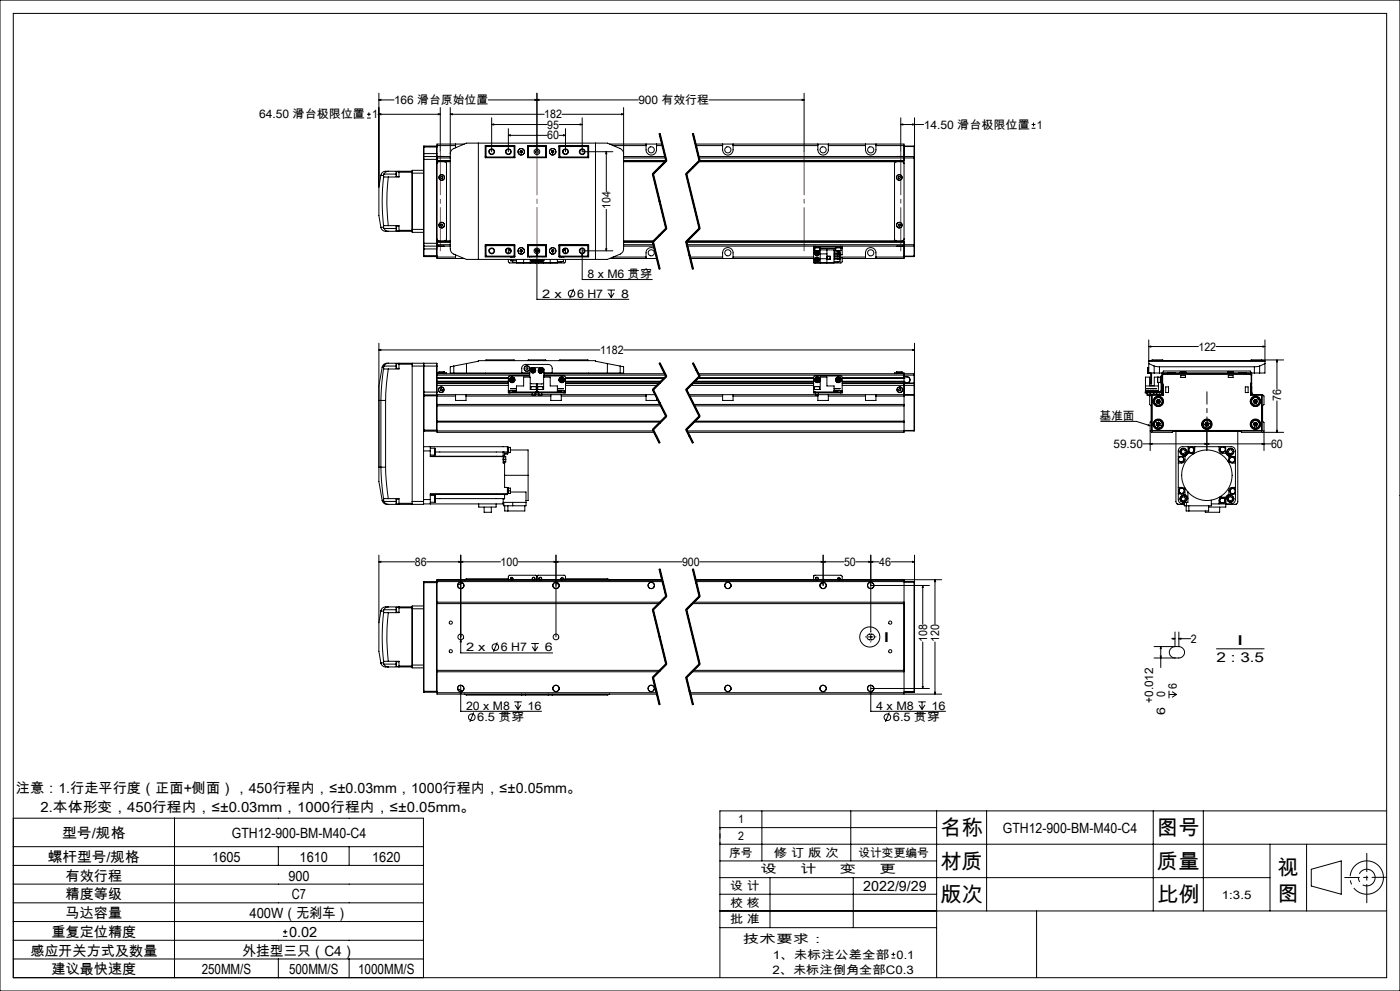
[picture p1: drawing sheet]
<svg xmlns="http://www.w3.org/2000/svg" width="420mm" height="297mm" viewBox="0 0 420 297" stroke-linecap="round" stroke-linejoin="round" font-family="sans-serif">
<g fill="none" stroke="#000" stroke-width=".3">
<path d="M0 0h420v297h-420zM4 4h412v289h-412zM110.1 35.4h1.1M110.1 34.3h1.1M110.7 33.7v1.1M113.4 34.3h18.7M113.7 29.9l.6-.1v.3zM113.7 34.3l.6-.2v.3zM113.7 29.9h4.5M113.7 27.9v28.2M131.5 34.1l.6 .2-.6 .1zM132.1 32.2v13.3"/>
<path d="M135.1 34.3l.6-.2v.3zM135.1 32.2v42.4l.3 .9 .4 .5 4.1 1.7h42.3l4.4-1.9 .5-1.2v-42.4M135.1 34.3h28.2M147.5 37.3l.6-.2v.4zM147.5 37.3h16.6M147.5 35.3v10.2M152.5 38.6v6.9M160.5 29.8l.6 .1-.6 .2zM161.1 29.9l.6-.1v.3zM161.1 27.9v17.6M167.7 37.3h7M168.6 34.3h18.5"/>
<path d="M169.7 38.6v6.9M174.1 37.1l.6 .2-.6 .2zM174.7 35.3v10.2h9.2M186.5 34.1l.6 .2-.6 .1zM191.5 29.9h-45M197.9 40l2 8.2M198 40l2 8.1M207.9 40l2 8.2M208 40l2 8.1M212.7 29.9h28.5M240.6 29.8l.6 .1-.6 .2zM241.2 27.9v17.6"/>
<path d="M270.2 37.3l.6-.2v.4zM270.2 37.3h6.9M270.2 35.3v10.2M273.8 37.1l.6 .2-.6 .2zM274.4 35.3v11.8M309.5 38.4h1.1M309.5 37.3h1.1M310.1 36.8v1.1M113.7 56.1v8.5l.6 3.6M114.3 52.5l-.6 3.6M114.3 52.5h.1M114.3 52.5l.8 .1"/>
<path d="M115.1 52.9a64.4 64.4 0 0 0 0 14.8M115.1 52.9l1.4 .2M115.1 52.6v.3M115.1 52.2v.4M115.1 52.2h3.8M116.5 51.3h-.6a1.43 1.43 0 0 0-1.6 1.2M116.5 53.1a62.9 62.9 0 0 0 0 14.5M116.5 51.3a1.49 1.49 0 0 0-1.4 .9M116.5 51.3h7.1M118.9 52.2v.7M118.9 51.5v.7M118.9 51.5v1.4"/>
<path d="M118.9 51.5h.8M118.9 52.9h.8M119.7 51.3v.3M119.7 51.6v1.5h-3.2M119.7 51.6h3.9M123.6 51.3v.3M123.6 51.6v17.4M123.6 51.9h3.5M127.1 47.8v4.1M127.1 51h-3.5v.3M127.1 47v.8M127.1 46v1"/>
<path d="M127.1 51.9v16.9M127.1 47.8h4M127.1 46h4M127.1 44.1h4M127.2 46.9v26.9M127.2 43.8v3.1M127.2 43.8l-.1 2.2M127.2 46.9h3.8M127.2 43.8h3.8M127.2 46.9l-.1 .1M131 46.9v26.9M131 43.8v3.1"/>
<path d="M131 46.9l.1 .1M131 43.8h.1M131.1 46.9h.1M131.1 47v.8M131.1 47.8v25.1M131.1 46.9h4M131.1 48.1h4M131.1 43.6h5.6M131.1 47.3h4M131.5 46.9h1.7M132.4 52.9l.5 .3-.3 .3h-.3l-.1-.3zM133.4 48.5l.5 .5v22.6l-.2 .5-.3 .1"/>
<path d="M135.1 48.5h-3.4l-.6 .5M135.1 46.1l.3-.9 .4-.5 4.1-1.8h42.3l4.1 1.8 .7 .7 .1 .7M136.7 43.2v1.1M139.3 43.2h-8.2v3.7M143.5 42.9v34.8M145.6 46.9h.1M145.6 43.7h8.8v3.6h-8.8zM145.7 43.8v3.5M145.7 43.8h8.7M145.7 43.8l.1 .1M145.8 43.9h8.4M145.8 47.1h8.4"/>
<path d="M145.8 43.9v3.2M145.8 47.1l-.1 .1h8.7M152.5 40.6l.6-.2v.3zM152.5 40.6h11.6M154.2 43.9l.2-.1v3.4l-.2-.1M154.2 43.9v3.2M156.1 45.6l.3 .2M156.1 45.3v.3M156.4 45.2l.3 .1M156.4 45.2l-.3 .1M156.7 45.3v.3M156.7 45.6l-.3 .2"/>
<path d="M158.3 43.7l.1 .1M158.3 43.7h5.6v3.6h-5.6zM158.3 43.8h5.6M158.4 43.8l.1 .1M158.5 43.9h5.2M158.5 43.9v3.2M158.5 47.1l-.1 .1h5.5M158.5 47.1h5.2M163.7 43.9l.1-.1v3.4l-.1-.1M163.7 43.9v3.2M165.5 45.3v.3M165.5 45.6l.3 .2"/>
<path d="M165.8 45.2l.3 .1M165.8 45.2l-.3 .1M166.1 45.3v.3M166.1 45.6l-.3 .2M167.7 40.6h2M167.7 43.7h8.9v3.6h-8.9zM167.7 43.8h8.8M168 43.9l-.2-.1v3.4l.2-.1M168 43.9h8.4M168 43.9v3.2M168 47.1h8.4M168.4 43.7v.1"/>
<path d="M169.1 40.4l.6 .2-.6 .1zM176.4 43.9v3.2M176.4 47.1l.1 .1h-8.8M176.5 43.8v3.5M176.5 46.9h.1M176.5 43.8l-.1 .1M178.6 42.9v34.8M181.9 45.5l.1 .6h-.3zM181.9 45.5v11.9M182.9 43.2h15.7M183.9 43.6h9.9M187.1 48.5h12.5"/>
<path d="M187.1 46.9h12.4M187.1 48.1h12.7M187.1 47.3h12.5M193.8 43.2v1.7a1.57 1.57 0 0 0 1.6 1.6 1.57 1.57 0 0 0 1.6-1.6v-1.7M195.7 52.2l4 16.3M196 52.1l4 16.3M197 43.6h1.8M197.7 40l2 8.2M199.7 48l-4 4M199.9 48.2l-4 4 4 16.3-4 4 2 8.1M200 48.3l-4 4M205.7 52.2l4 16.3"/>
<path d="M206 52.1l4 16.3M207.7 40l2 8.2M208.6 43.2h62.6v34.3h-18.5M208.7 43.6h8.1M209.6 48.5h61.1l.5 .5M209.6 46.9h64.6M209.7 47.3h64.5M209.7 48l-4 4M209.8 48.1h61.4M209.9 48.2l-4 4 4 16.3-4 4 2 8.1M210 48.3l-4 4M216.8 43.2a3.2 3.2 0 0 0 .4 2.8 1.56 1.56 0 0 0 1.8 .4 1.56 1.56 0 0 0 .9-1.5v-1.7"/>
<path d="M219.9 43.6h25.5M245.4 43.2a3.2 3.2 0 0 0 .4 2.8 1.56 1.56 0 0 0 1.7 .4 1.56 1.56 0 0 0 1-1.5v-1.7M248.5 43.6h11.1M259.6 43.2a3.2 3.2 0 0 0 .5 2.8 1.56 1.56 0 0 0 1.7 .4 1.56 1.56 0 0 0 1-1.5v-1.7M262.8 43.6h8.4M268.9 48.5l-.5 .4v22.8l.5 .5M269.1 46.9h1.7M269.7 52.9h.3l.1 .4-.2 .2-.3-.1-.1-.3zM271.2 43.8h3M271.2 43.9h3M274.2 47.3h.2M274.2 46.9v.4"/>
<path d="M274.2 46.9l.2 .2M274.2 43.8v.1M274.2 43.9v3M274.2 47.3v26M274.4 47.1v.2M274.4 47.3v26M114.3 68.2a1.8 1.8 0 0 0 2.2 1.1M114.3 68.2h.1M115.1 67.7v.3M115.1 68v.5M115.1 68l-.8 .2M115.1 68.5l.8 .7 .6 .1"/>
<path d="M115.1 68.5h3.8M116.5 67.6l-1.4 .1M116.5 67.6h3.2v1.4M116.5 69.3h7.1M118.9 68.5v.7M118.9 67.8v.7M118.9 67.8v1.4M118.9 67.8h.8M118.9 69.2h.8M119.7 69v.3M119.7 69h3.9M123.6 69.3v.3h3.5"/>
<path d="M123.6 69v.3M123.6 68.8h3.5M127.1 68.8v4.1M127.1 72.9v.8M127.1 73.7v.9M127.1 74.6l.1 2.3M127.1 76.6h4M127.1 72.9h4M127.1 73.7l.1 .1M127.1 74.6h4M127.2 73.8v3.1M127.2 73.8h3.8"/>
<path d="M127.2 76.9h3.8M131 73.8v3.1M131.1 71.6l.5 .6h3.5M131.1 73.7h.1M131.1 72.9v.8M131.1 73.8v3.7h8.2M131.1 72.5h4M131.1 73.8h4M131.1 77h5.6M131.1 73.3h4M131.1 73.7l-.1 .1M131.1 76.8l-.1 .1"/>
<path d="M131.5 73.8h1.7M132.2 67.4l.3-.2 .3 .4-.2 .2-.3-.1zM136.7 76.4v1.1M145.6 73.8h.1M145.6 73.4h8.8v3.6h-8.8zM145.7 73.4v3.5M145.7 76.9h8.7M145.8 76.8h8.4M145.8 73.6v3.2M145.8 73.6h8.4M145.8 76.8l-.1 .1M152.5 77.7v.8l.4 .3h8"/>
<path d="M152.5 74.5v1.4M152.9 75.1h.3M152.9 74.6v.5M153.2 77h.1M153.2 77.9v-.2v.4h1.7M153.2 75.2v.3M153.3 78.1h.4M153.8 76.9v.1M153.8 78.1v.6h1.1M154.2 73.6l.2-.1v3.4l-.2-.1M154.2 73.6v3.2M154.4 73.5h-8.7l.1 .1"/>
<path d="M154.9 77.7v1.1h12.3v-1.1M156.1 75.3l.3 .2M156.1 75v.3M156.4 74.9l.3 .1M156.4 74.9l-.3 .1M156.7 75v.3M156.7 75.3l-.3 .2M157.1 77.7v1.1M158.3 73.4h5.6v3.6h-5.6zM158.3 76.9h5.6M158.4 76.9l-.1 .1M158.5 76.8h5.2"/>
<path d="M158.5 73.6v3.2M158.5 73.6h5.2M158.5 76.8l-.1 .1M158.8 76.9v.1M159 76.9v.1M159.1 77.7v1.1M159.2 78h1.5M159.2 77.7v.3M159.5 76.9v.1M159.8 78l.1 .2M160 78l-.1 .2M160.3 78l.1 .1"/>
<path d="M160.4 78.1l-.5 .1M160.4 78v.1M160.7 75.1h.1M160.7 78h.1M160.7 75.3l.1 .2M160.7 75v.1M160.7 77.7v.3M160.8 74.9h.6M160.8 77.7a.76 .76 0 0 1-.6 .8 .76 .76 0 0 1-.9-.5 .77 .77 0 0 0 .9 .6 .77 .77 0 0 0 .7-.9M161.1 76.1l.1 .6h-.3zM161.1 74.3v15.4h27.6M161.3 77.7a.76 .76 0 0 0 .6 .9 .76 .76 0 0 0 .9-.6"/>
<path d="M161.5 78h.1M161.5 75.1h.1M161.5 78h1.5M161.5 75v.1M161.5 77.7v.3M161.5 75.3l-.1 .2M161.7 78l.4 .2M162.1 78v.2M162.4 78l-.3 .2M162.7 76.9v.1M163 78h.1M163 77.7v.3"/>
<path d="M163.1 77.7v1.1M163.2 76.9v.1M163.7 73.6l.1-.1v3.4l-.1-.1M163.7 73.6v3.2M163.9 73.5h-5.5l.1 .1M165.1 77.7v1.1M165.5 75v.3M165.5 75.3l.3 .2M165.8 74.9l.3 .1M165.8 74.9l-.3 .1M166.1 75v.3M166.1 75.3l-.3 .2"/>
<path d="M167.7 73.4h8.9v3.6h-8.9zM167.7 76.9h8.8M167.7 73.5h8.8l-.1 .1M168 73.6l-.2-.1v3.4l.2-.1M168 76.8h8.4M168 73.6v3.2M168 73.6h8.4M168.3 76.9v.1M168.3 78.4v.3h-1.1M168.4 76.9v.1M168.9 75.1h.4M169 77h.1"/>
<path d="M169 77.9v-.2v.7h-1.8M169.3 75.1h-.4M169.3 74.6v.5M169.7 77.7v.8l-.4 .3h-8M169.7 74.5v1.4M174.7 76.1l.1 .6h-.3zM174.7 74.3v9.5h21M174.7 75.2h9.2M176.4 73.6v3.2M176.4 76.8l.1 .1M176.5 73.4v3.5M176.5 73.8h.1"/>
<path d="M181.7 74.6h.3l-.1 .6zM181.9 62.8v12.4M182.9 77.5h14.2M183.9 77h9.9M187.1 72.2h9M187.1 72.5h8.8M187.1 73.8h9.1M187.1 73.3h9M195.7 72.5l2 8.2M196 72.4l2 8.2M196.4 74.6a1.54 1.54 0 0 0-1.7-.2 1.54 1.54 0 0 0-.9 1.4v1.7M197 76.9v.6"/>
<path d="M197 77h.1M199.7 68.3l-4 4M200 68.6l-4 4M205.7 72.5l2 8.2M205.9 72.5h65.3M206 72.4l2 8.2M206.1 73.3h68.1M206.2 73.8h68M207 77h9.8M207.1 77.5h37M209.7 68.3l-4 4M210 68.6l-4 4"/>
<path d="M216.8 77.5a3.2 3.2 0 0 1 .4-2.9 1.58 1.58 0 0 1 1.8-.3 1.58 1.58 0 0 1 .9 1.5v1.7M219.9 77h24.2M244.1 74h.4M244.1 74v.5M244.1 74.5v4.3h6.1v-3.9M244.1 73.8v.2M244.1 74.9h.3M244.1 74.5h.3M244.4 74v.3h1.7v-.3M244.4 75.1h1M244.4 75.1h1.6M244.4 74.3v.8"/>
<path d="M244.5 73.8v.2M244.5 74h7.7M244.7 76l.3 .2M244.7 77.7l.1 .4M244.7 77.7l.8 .3M244.7 75.1a.77 .77 0 0 0-.3 1.1 .77 .77 0 0 0 1 .3 .77 .77 0 0 0 .4-1M244.7 75.6v.4M244.7 75.6l.7 .5M244.8 78.1l.3 .1M244.8 75.1a.74 .74 0 0 0-.4 1 .74 .74 0 0 0 1 .4 .74 .74 0 0 0 .3-1M245 77.4l.4 .1M245 77.4l-.3 .3"/>
<path d="M245 77.4l.1 .8M245.1 75.4l.4 .2M245.1 75.4l-.4 .2M245.1 75.4l-.1 .8M245.4 75.1l.3 .4M245.4 77.5l.1 .5M245.4 77.5l-.6 .6M245.4 75.1l.4 .4M245.4 76.1l-.4 .1M245.5 75.6l-.1 .5M245.5 75.6l-.8 .4M245.5 78l-.4 .2"/>
<path d="M246 75.1h-.6M246 74.3v.8M246 74.9l4.7 .1M246 74.5h4.7M246.1 74.9v3.9M246.1 76.1h2M246.1 77.5h2M248.1 74.9v3.9M248.1 76.8h1v.9h-1zM249 76.8v.9M250.2 75.5h1.8v.4M250.2 76.2h1.8v.5h-1.8"/>
<path d="M250.2 77h1.8v.4h-1.8M250.2 77.7h1.8M250.2 75.9h1.8M250.6 74v.3h1.7M250.7 75.1h1.6M250.7 74.3v.8M251.3 77.4v.3l.3-.2 .4 .2M251.3 75.1v.4M251.3 76.7v.3M251.3 78.4v.3h-1.1M251.5 75.5h.3M251.5 77.5h.2"/>
<path d="M252 75.9l-.2 .3-.5-.3v.3M252 75.7v.2M252 77.7v.2M252 77.3h.7l-.1 1.3-.3 .2h-8M252 77.7v.7h-1.8M252 77h7.6M252.2 74h.5M252.2 73.8v.2M252.3 74.3v.8M252.3 74.5h.4M252.4 74l-.1 .3M252.7 74v.5"/>
<path d="M252.7 73.8v.2M252.7 74.5v1.9h-.7M259.6 77.5a3.2 3.2 0 0 1 .5-2.9 1.58 1.58 0 0 1 1.7-.3 1.58 1.58 0 0 1 1 1.5v1.7M262.8 77h8.4M269.1 73.8h1.7M269.5 67.4l.2-.2 .4 .1v.3l-.3 .2-.3-.1zM271.2 71.6l-.4 .6h-64.6M271.2 76.8h3M271.2 76.9h3M274.2 73.3h.2M274.2 73.3v.5M274.2 76.8h.2"/>
<path d="M274.2 76.8v.1M274.2 73.8v3M274.4 73.3v.3M274.4 73.6l-.2 .2M274.4 76.8l-.2 .1M274.4 73.6v3.2M172 86.6l-1.1 2.8M182.2 86.9h2.3M182.5 87.8l.9 1.4M183.4 86.9v2.3M184.2 87.8l-.8 1.4M113.7 104.9l.6-.2v.3z"/>
<path d="M113.7 102.9v37.1M113.7 104.9h66.3M114.7 110l-1 5.7v4.3h.6M114.7 110l.4 .1M115.1 110.5l-.7 5.6-.1 3.9M115.1 110.5l1.4 .1M115.1 110.1v.4M115.2 109.7l-.1 .4M115.2 109.7h3.7M116.5 108.9h-.2a1.46 1.46 0 0 0-1.6 1.1M116.5 110.6l-.6 4.6-.2 4.8M116.5 108.9l-.7 .1-.6 .7"/>
<path d="M116.5 108.9h10.6M118.9 109v1.4M118.9 109h.8M118.9 110.4h.8M119.7 108.9v.2M119.7 109.1v1.5h-3.2M119.7 109.1h3.9M123.6 108.9v.8M123.6 109.7h7.5M123.6 109.7v40.6M127.1 108.9h.1M127.1 117.5v.9"/>
<path d="M127.1 108.9v8.6M127.1 118.4v31.9M127.1 118.7h4M127.1 117.5h4M127.2 108.9v9.5M127.2 108.9h3.8M127.2 118.4v10.8M127.2 118.4h3.8M127.2 118.4h-.1M127.2 108.9h-.1M131 108.9v9.5M131 108.9l.1 .8"/>
<path d="M131 118.4v10.8M131 118.4h.1M131.1 114.8v.1M131.1 109.7v2.7M131.1 111.8h.6M131.1 117.5v.8M131.1 118.3v11.3h65.2M131.1 118.3h5.6M131.1 118.7h5.6M131.1 112h27.8M131.1 114.3h21.4M131.1 113.4h21.4"/>
<path d="M131.1 112.4h27.8M131.1 114.9h21.4M131.1 114.8h21.4M131.1 115.5h21.4M131.1 112.4v2.4M131.1 114.9v2.6M131.7 111.7v.1M131.7 111.5h1.4M131.7 111.7h1.7M131.7 111.8h1.7M131.7 111.5v.5M132.1 116.6l.3-.1 .3 .2-.1 .3-.5-.1z"/>
<path d="M133 111.5h-1.3M133 111.5h.3M133.1 111.5h.3M133.3 111.8h.1M133.4 111.5h.1M133.4 111.8h.5v.2M133.4 111.5v.5M136.1 111.8h20.4v-1.4a1.14 1.14 0 0 1 1.2-1.2h6.8a1.21 1.21 0 0 1 1.2 1.2v1.4h20.4M136.1 109.7l-1 .2v1.9h1M136.1 109.7v2.1M136.7 118.3h3.1M136.7 118.3v1.7h3.1v-1.7"/>
<path d="M139.8 118.3h19.9M139.8 118.7h25.4M139.9 109v2.8M145.7 108h8.7M145.7 108v.1M145.7 111.8v.2M152.5 114.3h-21.4l21.4 .1M152.5 113.3h-21.4h21.4M152.5 117.5h.4M152.5 117.5v.3h.4M152.5 117v.5M152.5 117h2.4"/>
<path d="M152.9 117.5h7.8M152.9 117.8h7.8M152.9 117.5v.3M153.3 113.6v.4M153.3 114l.4 .3M153.3 113.6l.4 .2M153.6 113.4l.4 .2M153.6 113.4l-.3 .2M153.6 113.4l.1 .4M153.7 113.8l.3 .2M153.7 113.8l-.4 .2M153.7 113.8v.5"/>
<path d="M153.8 117.1v.2h1.1M154 114l-.3 .3M154 113.6v.4M154 113.6l-.3 .2M154.4 108v.1M154.9 116.4h-1.7l1.7 .1M156.5 111.7h2.4M158.4 108h5.4M158.4 108v.1M158.9 112.7h-6.1l-.3 .3v4M158.9 113l.1-2.4 .4-.5 3.5 .2 .3 .4v2.3M159.3 115.9h1.6"/>
<path d="M159.3 115.9v.8M159.5 110.9l.1 .4M159.5 110.9l.4 .1M159.6 111.3l.5 .1M159.7 118.4h.8M159.7 117.8v.6M159.8 110.6l-.3 .3M159.8 110.6l.4 .1M159.8 110.6l.1 .4M159.9 111l-.3 .3M159.9 111l.2 .4M159.9 111l.4 .1"/>
<path d="M160.2 110.7l.1 .4M160.2 110.7l-.3 .3M160.3 111.1l-.2 .3M160.5 117.8v.6M160.5 118.3h1.1M160.7 117.5h.8M160.7 117.8h.4M160.7 117.5v.3M160.9 115.9v.8M161.1 117.8h.4M161.1 115v2.8M161.3 115.8v.1"/>
<path d="M161.3 115.8h1.5M161.3 115.9h1.5M161.3 115.9v.8M161.5 117.5h7.7M161.5 117.8h7.7M161.5 117.5v.3M161.6 118.4h.1M161.6 117.8v.6M161.7 118.4h.8M161.8 111l.1 .4M161.8 111l.4 .1M161.9 111.4l.4 .1"/>
<path d="M162.1 110.7l-.3 .3M162.1 110.7l.4 .1M162.1 110.7l.1 .4M162.2 111.1l-.3 .3M162.2 111.1l.1 .4M162.2 111.1l.4 .1M162.5 118.4h-.8M162.5 118.3h2.7M162.5 117.8v.6M162.5 110.8l.1 .4M162.5 110.8l-.3 .3M162.6 111.2l-.3 .3"/>
<path d="M162.8 115.8v.1M162.8 115.9v.8M163.1 114.7l-.5 .4-3.5-.2M163.1 113v3.7h-4v-3.7h-2v2.7h-2.2v1.8M163.1 113h2v2.7h2.1v1.8M163.2 112.7h6.2l.3 .3v4M163.2 112h36.3M163.2 111.7h2.5M163.2 112.4h36.5M163.8 108v.1M165.2 118.3h3.2M165.2 118.3v1.7h3.2v-1.7"/>
<path d="M167.2 116.4h1.8l-1.8 .1M167.8 108h8.7M167.8 108v.1M168.1 113.7l.1 .4M168.1 113.7l.8 .3M168.2 114.1l.4 .2M168.3 117.1v.2h-1.1M168.4 118.3h25.4M168.4 118.7h25.4M168.5 113.4l.4 .2M168.5 113.4l-.4 .3M168.5 113.4l.1 .9"/>
<path d="M168.9 113.6v.4M168.9 113.6l-.7 .5M168.9 114l-.3 .3M169.2 117.5h.5M169.2 117.5v.3M169.7 117.5v.3h-.5M169.7 117v.5M169.7 114.3h28.6M169.7 113.3h29.6M169.7 114.3h28.7M169.7 113.4h29.5M169.7 117l-2.5 .1"/>
<path d="M169.7 114.9h28M169.7 114.8h28.2M169.7 115.5h27.5M169.7 114.4h28.6M169.7 113.3h29.7M176.5 108v.1M176.5 111.8v.2M182.2 109l-3.6-.7v-.2h-35.1v.2l-7.4 1.4M182.2 109v2.8M182.2 109l3.9 .7M186.1 109.7l1 .2v1.9h-1M186.1 109.7v2.1"/>
<path d="M187.1 104.9h87.3M193.8 118.3h2.8M193.8 118.3v1.7h3.2v-1M195.7 116.9l4 7.9M196 116.7l4 8M197.7 108.9l2 4M197.9 108.8l2 4-4 4 4 8-4 4 2 3.9M198 108.7l1 2M199 110.7l1 2zM199.7 112.7l-4 4M200 112.9l-4 4M205.7 116.9l4 7.9"/>
<path d="M206 116.7l4 8M206.6 118.3h10.2M206.8 118.7h10M207.2 115.5h36.9M207.7 108.9l2 4M207.8 114.9h36.3M207.9 108.8l2 4-4 4 4 8-4 4 2 3.9M207.9 114.8h36.2M208 108.7l2 4M208.3 114.4h35.8M208.4 114.3h35.7M209.3 113.4h34.8"/>
<path d="M209.3 113.3h34.8M209.4 113.3h34.7M209.4 112h64.8M209.7 112.4h64.5M209.7 112.7l-4 4M210 112.9l-4 4M216.8 118.3h3.1M216.8 118.3v1.7h3.1v-1.7M219.9 118.3h24.8M219.9 118.7h25.5M244.1 117.5h.4M244.1 116.7h2v-3.7h2v2.7h2.1v1.8"/>
<path d="M244.3 115.9h1.6M244.3 115.9v.8M244.5 117.5h7.7M244.5 117.5v.3M244.5 117.8h7.7M244.7 118.4h.1M244.7 117.8v.6M244.8 118.4h.7M244.8 113.9l.3 .4M244.9 113.6l-.1 .3M244.9 113.6l.6 .5M245.3 113.4l.3 .3"/>
<path d="M245.3 113.4l-.4 .2M245.3 113.4l-.2 .9M245.5 118.3h3M245.5 118.4h-.8M245.5 117.8v.6M245.5 114.1l-.4 .2M245.6 113.7l-.1 .4M245.6 113.7l-.8 .2M245.8 115.8l.1 .1M245.8 115.8l-1.5 .1M245.9 115.9v.8M248.5 118.3h11.1"/>
<path d="M248.5 118.7h11.1M248.5 118.3v1.7h-3.1v-1.6M250.2 116.4h1.8l-1.8 .1M251.1 113.7v.4M251.1 113.7l.8 .3M251.1 114.1l.4 .2M251.3 117.1v.2h-1.1M251.5 113.4l.3 .2M251.5 113.4l-.4 .3M251.5 113.4v.9M251.8 113.6l.1 .4M251.8 113.6l-.7 .5"/>
<path d="M251.9 114l-.4 .3M252.2 117.5h.5M252.2 117.5v.3M252.7 113.3h18.5M252.7 117.5v.3h-.5M252.7 117v-3.9l-.3-.4h-7.9l-.4 .3v4.8h.4M252.7 117v.5M252.7 114.3h18.5M252.7 113.4h18.5M252.7 117l-2.5 .1M252.7 114.9h21.5M252.7 115.5h21.5"/>
<path d="M259.6 118.3h3.2M259.6 118.3v1.7h3.2v-1.7M262.8 118.3h11.4M262.8 118.7h8.4M268.9 111.7h.1M268.9 111.8h-.5v.2M268.9 111.7h1.8M268.9 111.5h1.8M268.9 111.5v.5M268.9 111.8h1.8M269 111.5h.1M269 111.5h1.7"/>
<path d="M269.6 116.7l.2-.2 .4 .1 .1 .3-.3 .2-.3-.1zM270.7 111.7l-.1 .1M270.7 111.8h.5v3M270.7 111.5v.5M271.2 114.3l-18.5 .1M271.2 114.8v14.8h-64.9M271.2 114.3h.1M271.2 113.3h.1M271.2 114.8h.1M271.2 118.4h3M271.2 112.9h.9M271.2 114.8h3"/>
<path d="M271.2 113h.9M272.1 112.9a.98 .98 0 0 1 .9 .8 .98 .98 0 0 1-.7 1.1M272.1 113a.88 .88 0 0 1 .9 .8 .88 .88 0 0 1-.9 .9M272.1 112.9v.1M272.1 114.7v.1M272.1 114.7l-19.4 .1M273.8 104.7l.6 .2-.6 .1zM274.2 118.3v.1M274.2 114.8h.2M274.2 112v.4M274.2 114.8v.1M274.2 114.9v.6"/>
<path d="M274.2 112.4v2.4M274.2 115.5v2.8M274.2 118.4v10.6M274.4 114.9h-.2M274.4 114.8h.1M274.4 114.9l-.2 .6M274.4 102.9v26.1M343.6 115.7h3.9M343.7 117.1h3.8v.2h-3.8zM344 117.5h-.4v.3h.4M344 117.5h3.9M344 116.4l.7 .1z"/>
<path d="M344 117.8h1.2M344 117.5v.3M344.1 118.4h.9M344.1 117.8v.6M344.3 110.3l.1 1.6M344.4 110.3h-.1M344.4 110.2l-.1 .1M344.4 110.3v1.6M344.4 110.2v.1M344.4 110.3h.2M344.4 110.2h.2M344.6 103.9l.6-.2v.3z"/>
<path d="M344.6 101.9v9.9M344.6 103.9h14.9M344.6 108.1h34.9M344.6 108.3h34.9M344.6 109l1.7 .7M345 116.4l.4 .1zM345 117.8v.6M345.2 117.8h.8M345.2 117.5v.3M345.2 114.5v.6h.3v-.6M345.2 114.5h.3M345.2 111.8v2.7"/>
<path d="M345.5 118.4h.2M345.5 108h3.4M345.5 108v.1M345.5 111.8v2.7M345.5 118.4v10.6M345.7 118.4h3.3M345.7 118.4v10.6M345.7 116.4l.4 .1zM346 117.5v.3M346 117.8h1.9M346.1 117.8v.5M346.3 109.7l1.5 .2"/>
<path d="M346.3 111.8h1.5M346.3 111.8l-1.9 .1M346.3 109.7v2.1M346.5 116.4l.4 .1zM347 117.8v.5M347.3 113.1v1.5zM347.3 119.7l.6 .1M347.3 119.7l-.4 .5M347.3 119.7l.2 .6M347.3 114.6h.8M347.5 113v.1M347.5 114.6v2.9"/>
<path d="M347.8 111.8h.9M347.8 109.9h28.5M347.8 109.9v1.9M347.9 117.5v.3M347.9 119.8l.3 .6M347.9 119.8l-.8 1M348.1 113v1.7h.2M348.3 117l-.4 .5M348.3 113h-2v2.6h-1.4v-2.6h-1.3v4.5M348.3 117h.3M348.3 113.1h.4M348.3 113.1v3.9"/>
<path d="M348.6 117.2l-.7 .6M348.6 117.6l-.5 .7M348.7 116v1.6M348.7 112.7h-.4v.4M348.7 116h.1M348.7 117.6h.1M348.7 111.8v4.2M348.7 111.8l.4-.6h26l.4 .6M348.7 114.9l.1 .6M348.7 111.7h26.7M348.7 117.6l-.4 .7M348.7 111.7v.5"/>
<path d="M348.7 115v1M348.8 116h.1M348.8 114.9l.2 .6M348.8 114.8h.1M348.8 114.8l-.1 .1M348.8 114.9h-.1M348.8 116v1.6M348.8 112.4v2.4M348.8 117.6h.1M348.8 115.5h.2M348.8 118.3l.2 .1M348.8 118.3h-3.5l-.4 .4v2.5l.4 .4v4.6l-.2 .3v8.5"/>
<path d="M348.8 115.5v2.8M348.9 108v.1M349 115.5v2.9M349.1 112.1l-.3 .3M349.1 112v.1M349.1 112l-.4 .3 .1 .1M349.1 112h26M349.1 112.1h26M349.7 116h.9v1.6h-.9zM350.2 112v-.2h.6v.2M352.5 111.7v.1M354 111.7l.1 .1"/>
<path d="M354 111.7h1.8M354 111.5h1.1M354 111.5v.2M354.2 112.6h1.4v.5h-1.4zM355.1 111.5h-1.1M355.1 111.5h.7M355.8 111.7l-.1 .1M355.8 111.5v.2M364.8 103.9h14.7M368.3 111.7l.1 .1M368.3 111.5h1.2M368.3 111.7h1.8"/>
<path d="M368.3 111.5v.2M368.5 112.6h1.4v.5h-1.4zM369.4 111.5h-1.1M369.4 111.5h.6M370 111.5h.1M370.1 111.7l-.1 .1M370.1 111.5v.2M371.7 111.7v.1M373.3 112v-.2h.6v.2M373.6 116h.8v1.6h-.8zM375.1 112.1l.3 .3M375.1 112l.3 .2v.2"/>
<path d="M375.1 112v.1M375.1 115.5h.2M375.1 118.4h3.4M375.1 115.5v2.9M375.2 108h3.4M375.2 108v.1M375.3 117.6h.1M375.3 118.3l-.2 .1M375.3 118.3h3.5l.4 .4v2.5l-.4 .4v4.6l.4 .4v8.4M375.3 115.5v2.8M375.3 116h.1M375.3 114.9l-.2 .6"/>
<path d="M375.3 114.9h.2M375.3 116v1.6M375.3 116h.2M375.3 117.6h.2M375.4 114.8l-.1 .1M375.4 114.8l.1 .1M375.4 112.4v2.4M375.4 111.7v.5M375.4 115v1M375.4 117.6l.4 .7M375.5 116v1.6M375.5 114.9l-.2 .6"/>
<path d="M375.5 117.6l.5 .7M375.5 111.8h.8M375.5 111.8v4.2M376.3 111.8h1.6M376.3 109.9v1.9M376.4 119.7l-.4 .5M376.4 119.7l.6 .1M376.4 119.7l.5 1.2M377 119.8l.3 .6M377 119.8l-.4 .5M377.9 109.7l-1.6 .2M377.9 109.7v2.1"/>
<path d="M378.5 118.4h.1M378.5 107.9l.1 .1M378.5 118.4v10.6M378.6 108v.1M378.6 118.4v10.6M378.9 103.7l.6 .2-.6 .1zM379.5 101.9v9.9h-1.6M379.5 109l-1.6 .7M383.1 107.9l.1 .6h-.3zM383.1 107.9v8.7M385.1 107.9l-9.9 .1M114.3 120h1.4"/>
<path d="M114.3 120v20M115.7 120v20M127.1 133.9h25.1v1.6M127.1 128.9h4M127.1 135.1h2M127.1 129.1l.1 .1M127.2 129.2h3.8M129.1 133.9v1.2M129.1 135.1v1.7l22.6 .1v.8M129.1 136.4h1.4M129.1 134.3h1.4M129.1 136.7h21.9"/>
<path d="M130.5 134.3v2.1M130.5 135.5h21.7M131.1 121.2h67M131.1 121.6h67.2M131.1 126.5h67M131.1 126.2h67.3M151 136.7v1M151 137.7v1.1h.4M151 135.5h.1M151 135.5v1.2M151 133.8v.1M151 137.7h.7"/>
<path d="M151 136.6h.4M151.1 136.8v1.7h-.1M151.4 138.5v.3M151.4 138.8v7.3h.8v1.9M151.4 136.6v.3M151.7 137.7v.8h-.6M152.2 135.5v.4M152.2 135.9h-.8v.7M152.2 134h.4v1.7M152.2 135.9v.2h-.8M152.4 134v1.7M152.6 134.1h.5v1.5l-.9 .1"/>
<path d="M153.1 134.9h5.3v7.5M195.7 128.8l2 4M196 128.7l2 4M196 129.1l-65 .1M199.7 124.6l-4 4M200 124.9l-4 4M205.7 128.8l2 4M206 128.7l2 4M206.1 129.1h68.1M208.1 121.2h63.1M208.1 126.5h63.1M208.3 121.6h62.9"/>
<path d="M208.4 126.2h62.8M209.7 124.6l-4 4M210 124.9l-4 4M271.2 129h3M274.2 129h.2M274.2 129v.1M274.4 129l-.2 .1M330.2 126.3h10.7l4.2 1.3M342.9 133h38.4M344.5 127.3l.6 .3h-.6zM345.1 129.1l.4 .5h6.1l.5-.5M345.1 133l.6-.1v.3z"/>
<path d="M345.5 129h.2M345.5 129l.2 .1M345.7 129v.1M345.7 129.1h32.8M345.7 129h32.8M346.9 120.2l.2 .6M346.9 120.2l.6 .1M346.9 127.4l.5 .4M347 126.7l-.1 .7M347 126.7l.5 .4M347.1 120.8l.6 .1M347.5 127.1l.5 .5"/>
<path d="M347.5 127.1l-.1 .7M347.5 127.1l-.6 .3M347.5 120.3l.2 .6M347.5 120.3l.7 .1M347.6 126.5l.5 .4M347.6 126.5l-.6 .2M347.6 126.5l-.1 .6M348 127.6l-.6 .2M348.1 126.9l-.1 .7M348.1 126.9l-.6 .2M348.2 120.4l-.5 .5M352 129.2h20.1"/>
<path d="M352.8 129.2v21.1a.91 .91 0 0 0 .8 .9h1.7M353.5 137.8v11.9a1.42 1.42 0 0 0 1.8 1.3M354.4 135l.6-.3 .6 .3v.7l-.6 .3-.6-.3zM356.3 135.9l-.8 .7v1.2a.96 .96 0 0 1-1 1h-1M356.3 135.9h1.5l.1 .2M356.4 135.5l-.1 .4M356.4 135.5a1.98 1.98 0 0 1-2.5 1.3h-.4M356.5 133.9l-.1 1.6M357.4 134a.85 .85 0 0 0-.8 .9 .85 .85 0 0 0 .8 .8M357.4 134a.85 .85 0 0 1 .9 .9 .85 .85 0 0 1-.9 .8M357.4 134a.85 .85 0 0 0-.9 .9 .85 .85 0 0 0 .9 .8M358.4 133.9v1.2l-.3 .5 .2 .3"/>
<path d="M361.4 127.3l.4 .5M361.5 132.9l.6 .1-.6 .2zM361.6 126.6l-.2 .7M361.6 126.6l.5 .5M362.1 127.1l.4 .5M362.1 127.1l-.7 .2M362.1 133l.6-.1v.3zM362.1 128.7v6.3M362.3 126.5l.4 .5M362.3 126.5l-.7 .1M362.3 126.5l-.5 1.3M362.5 127.6l-.7 .2"/>
<path d="M362.7 127l-.2 .6M362.7 127l-.6 .1M365.7 133.9v1a.96 .96 0 0 0 1 1h1.1l.9 .7M366.7 133.9h-11.9a1.27 1.27 0 0 0-1.3 1.2v2.4M367 133.9h2.4a1.21 1.21 0 0 1 1.2 1.2v12M367.7 133.9v1a1.55 1.55 0 0 0 1.3 1.8M368.6 138.6l.3-.1 .4 .2 1.3 .1M368.7 136.6l.3 .1M368.7 136.6v1.5l-.3 .2M368.8 134.8h.7l.3 .6-.3 .5h-.7l-.3-.5zM369 136.7l1.6 .1M371.3 129.2v21.1a.91 .91 0 0 1-.8 .9h-2.8"/>
<path d="M372.1 129.1l.4 .5h12.6M376 127.2l.3 .5M376 120.2l.2 .6M376 120.2l.6 .1M376.2 120.8l.7 .1M376.3 126.6l-.3 .6M376.3 126.6l.3 .5M376.6 127.1l-.3 .6M376.6 127.1l.4 .6M376.6 120.3l.7 .1M376.6 120.3l-.4 .5M376.9 126.6l.4 .5"/>
<path d="M376.9 126.6h-.6M376.9 126.6l-.3 .5M377 127.7h-.7M377.3 127.1l-.3 .6M377.3 127.1l-1.3 .1M377.3 120.4l-.4 .5M378.5 129v.1M378.5 129h.1M378.6 132.9l.6 .1-.6 .2zM378.6 129l-.1 .1M379.2 129.1l-.4 .5M382.9 129h.3l-.1 .6z"/>
<path d="M383.1 120.2v9.4M113.7 140v4.3l1 5.7M113.7 140h.6M114.3 140h1.4M114.3 140l.1 3.9 .7 5.6M114.7 150a1.59 1.59 0 0 0 1.8 1.2M115.1 149.5v.4M115.1 149.9l.1 .4M115.1 149.9l-.4 .1M115.2 150.3l.6 .7 .7 .2M115.2 150.3h3.7M115.7 140l.2 3.8 .6 5.6"/>
<path d="M116.5 149.4l-1.4 .1M116.5 149.4h3.2v1.4M118.9 149.6v1.4M118.9 149.6h.8M118.9 151h.8M119.7 150.8v.4M119.7 150.8h3.9M123.6 150.3v.9M123.6 150.3h3.5M127.1 150.3v.9h-10.6M127.1 149.7h2M129.1 149.7v1.3"/>
<path d="M129.1 150.5h1.4M129.1 148.5h1.4M129.1 148.1h23.1M130.5 148.5v2M130.5 149.4l20.5 .1M143.6 151v1h5.2v-1M145.2 152v1.5h2.2v-1.5M151 151h.1M151 150.6h6.8M151 149.5v1.5M151.4 142.4h7M151.4 151.6v1.5h6v-1.5"/>
<path d="M152.2 148v.1M152.2 146.2l.4 .1v1.6M152.2 148.1l-.8 .1v1.3h-.4M152.2 148h-23.1v1.7M152.2 147.1h.9M152.4 146.2l-.2 1.8M152.4 151.6v1.5M152.6 146.3h.5v.8M153.1 147.1v.8h-.7M153.1 147.5h4.7v4.1h-6.7v-.6h-24M153.8 150.6v1M158.4 142.4v7.6h-.6"/>
<path d="M353.1 151l.2 .2M353.5 148l2 .2M353.5 146.1h1.1l.6 .3 .3-.2M353.6 147.1a.86 .86 0 0 0 .9 .9 .86 .86 0 0 0 .9-.9M353.7 147.1a.85 .85 0 0 0 .8 .8 .85 .85 0 0 0 .9-.8M353.7 147.1a.85 .85 0 0 1 .8-.9 .85 .85 0 0 1 .9 .9M354.6 148.9h.7l.3 .6-.3 .6h-.7l-.3-.6zM355.5 148.2a1.37 1.37 0 0 1 .9 1.3M355.7 146.6l-.2 .1v1.5M355.8 151.6v1.5h6.8v-1.5M355.9 150.6v1M356.4 147.5v3.1h-1.1v1h8.1v-1.7"/>
<path d="M356.4 147.5h.1M356.7 151.6v1.5M365.8 149l.2 .3-.3 .5v1.2M365.9 152v1.5h-4.3v-.4M366.2 148.8l.2 .2h1.4M366.7 149.2a.85 .85 0 0 1 .9 .8 .85 .85 0 0 1-.9 .8M366.7 149.2a.85 .85 0 0 0-.8 .8 .85 .85 0 0 0 .8 .8M367.7 150.1v1.9h-5.1M367.8 149.4l-.1 1.6M367.8 149v.4M368.5 149.2l.6-.4 .6 .4v.6l-.6 .4-.6-.4zM370.6 146.1h-1a1.02 1.02 0 0 0-.9 1v1.1l-.9 .8"/>
<path d="M370.6 148l-1 .1a1.62 1.62 0 0 0-1.8 1.3M370.6 147.3v2.4a1.27 1.27 0 0 1-1.2 1.3h-6M371.1 151l-.3 .2M113.7 168.4l.6-.2v.3zM113.7 168.4h10.8M113.7 166.4v20.2M127.1 174.7h4M127.2 174.3l-.1 7.3M127.2 174.3v33.2M127.2 174.3h3.8M128 168.4h22.1M131 174.3v33.2"/>
<path d="M131 174.3l.1 .1M131.1 174.3h67.7M131.1 173.9h67.6M137.6 168.2l.6 .2-.6 .1zM138.2 168.4l.6-.2v.3zM138.2 166.4v29.3h27.6M138.8 174.7l-1.5 .7M152.5 173.7v-.9l.4-.4h7.8l.4 .4 .3-.4h7.9l.4 .4v.9M152.5 173.5h-12.6l-.6 .2M153.2 173.5h.1M153.2 173.3v.2M153.2 173.5h.6"/>
<path d="M153.3 173.1h.4M153.4 173.7a.36 .36 0 0 1-.2-.5 .36 .36 0 0 1 .6 0 .36 .36 0 0 1-.2 .5M153.8 173.3v.2M159.8 173.7a.42 .42 0 0 1 0-.6 .42 .42 0 0 1 .6 0 .42 .42 0 0 1-.1 .6M160.9 172.5h.4M161.1 172.5v1.2M161.8 173.7a.42 .42 0 0 1 0-.6 .42 .42 0 0 1 .6 0 .42 .42 0 0 1-.1 .6M166.2 168.2l.6 .2-.6 .1zM166.8 168.4l.6-.2v.3zM166.8 166.4v24.5M166.8 174.6l.3 .3h.5M167.2 174.7v.3"/>
<path d="M168.3 173.3v.2M168.3 173.5h.7M168.6 173.7a.36 .36 0 0 1-.2-.5 .36 .36 0 0 1 .6 0 .36 .36 0 0 1-.2 .5M169 173.5h.1M169 173.3v.2M169.7 173.5h12.5l.7 .2M197.7 170.6l2 8.2M197.9 170.6l2 8.1-4 4 4 16.3-4 4 2 8.2M198 170.5l1 4.1M198.6 173.7h-67.5v34.3h66M199 174.6l1 4.1zM199.7 178.6l-4 4"/>
<path d="M200 178.8l-4 4M204.6 168.4h-49.1M207.7 170.6l2 8.2M207.9 170.6l2 8.1-4 4 4 16.3-4 4 2 8.2M208 170.5l2 8.2M208.6 173.7h73.9M208.7 173.9h62.5M208.8 174.3h65.4M209.7 178.6l-4 4M210 178.8l-4 4M244.1 172.8l.3-.4h7.9l.3 .3 .1 1M244.3 172.5h-.2v1.2"/>
<path d="M244.8 173.7a.43 .43 0 0 1 0-.6 .43 .43 0 0 1 .6 0 .43 .43 0 0 1-.1 .6M246.3 168.2l.6 .2-.6 .1zM246.9 174.6l-.2 .3h-.5M246.9 168.4l.6-.2v.3zM246.9 166.4v9.1M251.3 173.3v.2M251.3 173.5h.7M251.5 173.7a.36 .36 0 0 1-.2-.5 .36 .36 0 0 1 .6 0 .36 .36 0 0 1-.2 .5M252 173.3v.2M253.2 168.4h-43.3M260.6 168.2l.6 .2-.6 .1zM261.2 175.5h17.6"/>
<path d="M261.2 168.4l.6-.2v.3zM261.2 166.4v22.9M263.7 168.4h-6.9M267.3 168.4h7.1M271.2 173.7v34.3M271.2 174.5h3M273.8 168.2l.6 .2-.6 .1zM274.2 174.3v.2M274.2 174.5v32.8M274.4 166.4v40.9M276.8 175.5l.2 .6h-.3zM276.8 175.5v11.6"/>
<path d="M280.5 173.7l.2 .6h-.3zM280.5 173.7v13.4M113.7 186.6v8.6l.6 3.5M114.3 198.7a1.75 1.75 0 0 0 2.2 1.2M114.3 183.1l-.6 3.5M114.3 183.1h.1M114.3 198.7h.1M114.3 183.1l.8 .1M115.1 183.5l1.4 .1M115.1 183.5a64.4 64.4 0 0 0 0 14.8M115.1 183.2v.3M115.1 198.3v.3"/>
<path d="M115.1 198.6v.4M115.1 198.6l-.8 .1M115.1 182.7v.5M115.1 199l.7 .7 .7 .2M115.1 199h3.8M115.1 182.7h3.8M116.5 181.9h-.6a1.43 1.43 0 0 0-1.6 1.2M116.5 183.6a62.9 62.9 0 0 0 0 14.6M116.5 198.2l-1.4 .1M116.5 181.9l-.6 .1-.8 .7M116.5 198.2h3.2v1.4M116.5 199.9h7.1"/>
<path d="M116.5 181.9h7.1M118.9 199v.7M118.9 182.7v.8M118.9 198.3v.7M118.9 182v.7M118.9 198.3v1.4M118.9 182v1.5M118.9 198.3h.8M118.9 199.7h.8M118.9 182h.8M118.9 183.5h.8M119.7 199.6v.3"/>
<path d="M119.7 181.9v.3M119.7 182.2v1.4h-3.2M119.7 182.2h3.9M119.7 199.6h3.9M123.6 199.9v.3h3.5M123.6 199.6v.3M123.6 181.9v.3M123.6 182.2v17.4M123.6 199.3h3.5M123.6 182.5h3.5M127.1 199.3v.9M127.1 181.6v.9"/>
<path d="M127.1 181.6h-3.5v.3M127.1 182.5v16.8M131.1 180.5h67M131.1 180.9h66.6M138.2 191.8l.2 .6h-.3zM149.2 192.5l-1.1 2.8M159.4 192.9h2.2M159.7 193.8l.8 1.3M160.5 192.9v2.2M161.4 193.8l-.9 1.3M195.7 182.8l4 16.3M196 182.7l4 16.3"/>
<path d="M199.7 198.9l-4 4M200 199.2l-4 4M205.7 182.8l4 16.3M206 182.7l4 16.3M207.7 180.9h63.5M208.1 180.5h63.1M209.7 198.9l-4 4M210 199.2l-4 4M260.4 190.2a1.16 1.16 0 0 1 1.2-.2 1.16 1.16 0 0 1 .8 1 1.13 1.13 0 0 1-1.4 .8 1.13 1.13 0 0 1-.8-1.3zM260.5 190.9h1.4M261.2 190.2v1.4M276.8 192.4v13.9"/>
<path d="M280.5 192.4v15.6M346.2 193.8h7.5M348.1 196.6h.3l-.2 .6zM348.2 193.8l.2 .6h-.3zM348.2 193.8v6.3M351.5 191.4h1M351.9 191.3l.6 .1-.6 .2zM352.5 189.4v4.4a1.71 1.71 0 0 0-1.7 1.7 1.71 1.71 0 0 0 1.7 1.7M353.7 193.8a1.71 1.71 0 0 1 1.7 1.7 1.71 1.71 0 0 1-1.7 1.7h-7.5M353.7 191.4l.6-.1v.3zM353.7 189.4v4.4M353.7 191.4h3.5"/>
<path d="M364.9 194.4h14.3M127.1 200.2l.1 7.3M127.1 207.1h4M127.2 207.5h3.8M131.1 207.6h65.9M131.1 201.3h66.5M131.1 200.9h66.9M131.1 207.4l-.1 .1M137.3 206.4l1.5 .6M138.2 207.3l.2 .6h-.3zM138.2 205.3v7.9h24.3M139.3 208l.6 .3h16.6"/>
<path d="M142.1 213.5l-1.1 2.9M154.3 210.4h2.2M154.6 211.3l.8 1.3M155.4 210.4v2.2M156.2 211.3l-.8 1.3M156.5 208.3h1.2M156.5 208v.3M157.7 208.3h6.8M157.7 208v.3M164.5 208.3h1.2M164.5 208v.3M165.7 208v.3"/>
<path d="M182.9 208l-.7 .3h-16.5M195.7 203.1l2 8.1M196 203l2 8.1M205.7 203.1l2 8.1M206 203l2 8.1M207 207.6h64.2M207.6 201.3h63.6M208 200.9h63.2M261.2 207.3l.2 .6h-.3zM261.2 205.3v7.9h22.5M261.2 206.3h17.6M266.8 213.5l-1.2 2.9"/>
<path d="M271.2 207.3h3M271.2 207.5h3M274.2 207.3v.2M274.2 207.3h.2M274.4 207.3l-.2 .2M275.5 210.4h2.2M275.8 211.3l.8 1.3M276.6 210.4v2.2M276.7 205.7h.3l-.2 .6zM277.5 211.3l-.9 1.3M280.4 207.4h.3l-.2 .6zM282.5 208h-75.4"/>
<path d="M350.7 207v2.3M350.7 208.1h2.3M351.6 207.3l1.4 .8M353 208.1l-1.4 .9M4 245.2h123v47.8M4 253.7h123M4 259.4h123M52.4 245.2v47.8M83.5 253.7v5.7M104.7 253.7v5.7M216 253h200M216 248h65"/>
<path d="M216 258h65M228.6 243v15M255.2 243v15M281 243v50M296 243v30M346 243v30M361 243v30M381 253v20M392 253v20M416 243h-200v50M4 265h123M4 270.6h123"/>
<path d="M4 276.2h123M84.9 279.3h1.3M85.5 278.6v1.3M216 278h65M216 273h200M216 263h165M216 268h65M231 263v15M256 263v15M311 273v20M393.4 260.5l9-2.5v10l-9-2.5zM4 281.8h123"/>
<path d="M4 287.4h123M83.5 287.4v5.6M84.9 280.6h1.3M104.7 287.4v5.6M267.4 287.2h1.2M267.4 286h1.2M268 285.5v1.1"/>
<circle cx="132.5" cy="53.2" r=".82"/>
<circle cx="132.5" cy="53.2" r=".85"/>
<circle cx="147.5" cy="45.5" r=".87"/>
<circle cx="147.5" cy="45.5" r=".71"/>
<circle cx="152.5" cy="45.5" r=".72"/>
<circle cx="152.5" cy="45.5" r=".86"/>
<circle cx="156.4" cy="45.5" r=".99"/>
<circle cx="156.4" cy="45.5" r=".97"/>
<circle cx="161.1" cy="45.5" r=".86"/>
<circle cx="161.1" cy="45.5" r=".43"/>
<circle cx="165.8" cy="45.5" r=".95"/>
<circle cx="165.8" cy="45.5" r=".99"/>
<circle cx="169.7" cy="45.5" r=".72"/>
<circle cx="169.7" cy="45.5" r=".86"/>
<circle cx="174.7" cy="45.5" r=".72"/>
<circle cx="174.7" cy="45.5" r=".86"/>
<circle cx="195.4" cy="44.9" r=".92"/>
<circle cx="218.4" cy="44.9" r=".93"/>
<circle cx="246.9" cy="44.9" r=".93"/>
<circle cx="261.2" cy="44.9" r=".93"/>
<circle cx="269.8" cy="53.2" r=".86"/>
<circle cx="269.8" cy="53.2" r=".82"/>
<circle cx="132.5" cy="67.5" r=".86"/>
<circle cx="132.5" cy="67.5" r=".82"/>
<circle cx="147.5" cy="75.2" r=".87"/>
<circle cx="147.5" cy="75.2" r=".71"/>
<circle cx="152.5" cy="75.2" r=".72"/>
<circle cx="152.5" cy="75.2" r=".87"/>
<circle cx="156.4" cy="75.2" r=".99"/>
<circle cx="156.4" cy="75.2" r=".97"/>
<circle cx="161.1" cy="75.2" r=".86"/>
<circle cx="161.1" cy="75.2" r=".43"/>
<circle cx="165.8" cy="75.2" r=".95"/>
<circle cx="165.8" cy="75.2" r=".99"/>
<circle cx="169.7" cy="75.2" r=".72"/>
<circle cx="169.7" cy="75.2" r=".87"/>
<circle cx="174.7" cy="75.2" r=".72"/>
<circle cx="174.7" cy="75.2" r=".87"/>
<circle cx="195.4" cy="75.8" r=".92"/>
<circle cx="218.4" cy="75.8" r=".93"/>
<circle cx="245.1" cy="77.8" r=".77"/>
<circle cx="245.1" cy="77.8" r=".74"/>
<circle cx="261.2" cy="75.8" r=".93"/>
<circle cx="269.8" cy="67.5" r=".81"/>
<circle cx="269.8" cy="67.5" r=".86"/>
<circle cx="171.5" cy="88" r="1"/>
<circle cx="132.4" cy="116.8" r=".81"/>
<circle cx="132.4" cy="116.8" r=".87"/>
<circle cx="153.6" cy="113.8" r=".75"/>
<circle cx="153.7" cy="113.8" r=".85"/>
<circle cx="153.7" cy="113.8" r=".77"/>
<circle cx="158.1" cy="110.5" r=".79"/>
<circle cx="158.1" cy="110.5" r=".28"/>
<circle cx="158.1" cy="110.5" r=".86"/>
<circle cx="159.9" cy="111" r=".75"/>
<circle cx="159.9" cy="111" r=".77"/>
<circle cx="162.2" cy="111.1" r=".75"/>
<circle cx="162.2" cy="111.1" r=".77"/>
<circle cx="168.5" cy="113.8" r=".77"/>
<circle cx="168.5" cy="113.8" r=".86"/>
<circle cx="168.5" cy="113.8" r=".74"/>
<circle cx="245.2" cy="113.8" r=".85"/>
<circle cx="245.2" cy="113.8" r=".75"/>
<circle cx="245.2" cy="113.8" r=".77"/>
<circle cx="251.5" cy="113.8" r=".85"/>
<circle cx="251.5" cy="113.8" r=".75"/>
<circle cx="251.5" cy="113.8" r=".77"/>
<circle cx="269.9" cy="116.8" r=".86"/>
<circle cx="269.9" cy="116.8" r=".82"/>
<circle cx="347.5" cy="120.3" r="1.22"/>
<circle cx="347.5" cy="127.2" r="1.18"/>
<circle cx="347.5" cy="120.3" r="1.19"/>
<circle cx="347.5" cy="127.1" r="1.21"/>
<circle cx="347.5" cy="127.2" r="1.56"/>
<circle cx="347.5" cy="120.3" r="1.56"/>
<circle cx="347.5" cy="127.1" r="1.43"/>
<circle cx="347.5" cy="120.3" r="1.43"/>
<circle cx="354.3" cy="137.7" r=".84"/>
<circle cx="354.3" cy="137.7" r=".78"/>
<circle cx="355" cy="135.4" r=".96"/>
<circle cx="355" cy="135.4" r="1.02"/>
<circle cx="357.4" cy="134.9" r=".78"/>
<circle cx="362.1" cy="127.2" r="1.56"/>
<circle cx="362.1" cy="127.1" r="1.18"/>
<circle cx="362.1" cy="127.1" r="1.21"/>
<circle cx="362.1" cy="127.1" r="1.43"/>
<circle cx="366.8" cy="134.7" r=".79"/>
<circle cx="366.8" cy="134.7" r=".84"/>
<circle cx="369.1" cy="135.4" r=".96"/>
<circle cx="369.1" cy="135.4" r="1.02"/>
<circle cx="369.6" cy="137.8" r=".79"/>
<circle cx="369.6" cy="137.8" r=".84"/>
<circle cx="376.6" cy="120.3" r="1.21"/>
<circle cx="376.6" cy="127.1" r="1.19"/>
<circle cx="376.6" cy="127.1" r="1.43"/>
<circle cx="376.6" cy="120.3" r="1.43"/>
<circle cx="376.6" cy="127.2" r="1.57"/>
<circle cx="376.6" cy="120.3" r="1.57"/>
<circle cx="376.6" cy="127.1" r="1.22"/>
<circle cx="376.7" cy="120.3" r="1.18"/>
<circle cx="354.5" cy="147.1" r=".78"/>
<circle cx="355" cy="149.5" r=".96"/>
<circle cx="355" cy="149.5" r="1.03"/>
<circle cx="362.1" cy="142.4" r="7.6"/>
<circle cx="366.7" cy="150" r=".78"/>
<circle cx="369.1" cy="149.5" r=".96"/>
<circle cx="369.1" cy="149.5" r="1.03"/>
<circle cx="369.8" cy="147.2" r=".78"/>
<circle cx="369.8" cy="147.2" r=".84"/>
<circle cx="138.2" cy="175.5" r=".97"/>
<circle cx="138.2" cy="175.5" r=".92"/>
<circle cx="160.1" cy="173.4" r=".35"/>
<circle cx="162.1" cy="173.4" r=".34"/>
<circle cx="166.8" cy="175.5" r=".97"/>
<circle cx="166.8" cy="175.5" r=".92"/>
<circle cx="195.4" cy="175.5" r=".97"/>
<circle cx="195.4" cy="175.5" r=".92"/>
<circle cx="218.4" cy="175.4" r=".97"/>
<circle cx="218.4" cy="175.5" r=".92"/>
<circle cx="245.1" cy="173.4" r=".33"/>
<circle cx="246.9" cy="175.5" r=".99"/>
<circle cx="246.9" cy="175.5" r=".93"/>
<circle cx="261.2" cy="175.5" r=".92"/>
<circle cx="261.2" cy="175.5" r=".99"/>
<circle cx="135.2" cy="186.6" r=".48"/>
<circle cx="135.2" cy="195.2" r=".48"/>
<circle cx="138.2" cy="190.9" r=".86"/>
<circle cx="148.6" cy="193.9" r="1"/>
<circle cx="166.8" cy="190.9" r=".86"/>
<circle cx="260.9" cy="190.9" r="3"/>
<circle cx="267.1" cy="186.6" r=".48"/>
<circle cx="267.1" cy="195.2" r=".48"/>
<circle cx="138.2" cy="206.3" r=".97"/>
<circle cx="138.2" cy="206.3" r=".93"/>
<circle cx="141.5" cy="215" r=".99"/>
<circle cx="166.8" cy="206.3" r=".97"/>
<circle cx="166.8" cy="206.3" r=".93"/>
<circle cx="195.4" cy="206.3" r=".97"/>
<circle cx="195.4" cy="206.3" r=".93"/>
<circle cx="218.4" cy="206.3" r=".97"/>
<circle cx="218.4" cy="206.3" r=".93"/>
<circle cx="246.9" cy="206.3" r=".98"/>
<circle cx="246.9" cy="206.3" r=".94"/>
<circle cx="261.2" cy="206.3" r=".93"/>
<circle cx="261.2" cy="206.3" r=".98"/>
<circle cx="266.2" cy="215" r=".98"/>
</g>
<path d="M412.4 262.3a2.5 2.5 0 0 0-4.1-1.1 2.5 2.5 0 0 0 1 4.2 2.5 2.5 0 0 0 3.2-2.9l-.1-.2" fill="none" stroke="#000" stroke-width=".3" stroke-dasharray="30.5 1.3 1.3 1.3" stroke-dashoffset="24.5" stroke-linecap="butt"/>
<path d="M414.8 261.5a5 5 0 0 0-8.3-2 5 5 0 0 0 2.2 8.3 5 5 0 0 0 6.2-6l-.1-.3" fill="none" stroke="#000" stroke-width=".3" stroke-dasharray="30.5 1.3 1.3 1.3" stroke-dashoffset="16.7" stroke-linecap="butt"/>
<g fill="none" stroke="#000" stroke-width=".3" stroke-dasharray="6.3 1.3 1.3 1.3 5.1">
<path d="M197.9 40l2 8.2M207.9 40l2 8.2M199.9 48.2l-4 4M209.9 48.2l-4 4M195.9 72.5l2 8.1M199.9 68.5l-4 4M205.9 72.5l2 8.1M209.9 68.5l-4 4M197.9 108.8l2 4M199.9 112.8l-4 4M207.9 108.8l2 4M209.9 112.8l-4 4"/>
<path d="M195.9 128.8l2 3.9M199.9 124.8l-4 4M205.9 128.8l2 3.9M209.9 124.8l-4 4M197.9 170.6l2 8.1M199.9 178.7l-4 4M207.9 170.6l2 8.1M209.9 178.7l-4 4M199.9 199l-4 4M209.9 199l-4 4M195.9 203l2 8.2M205.9 203l2 8.2"/>
</g>
<path d="M195.9 116.8l4 8M205.9 116.8l4 8" fill="none" stroke="#000" stroke-width=".3" stroke-dasharray="6.3 1.3 1.3 1.3 5.1" stroke-dashoffset="6.3"/>
<path d="M195.9 52.2l4 16.3M205.9 52.2l4 16.3M195.9 182.7l4 16.3M205.9 182.7l4 16.3" fill="none" stroke="#000" stroke-width=".3" stroke-dasharray="6.3 1.3 1.3 1.3 5.1" stroke-dashoffset="2.4"/>
<path d="M362.1 128.7v-11.3" fill="none" stroke="#000" stroke-width=".3" stroke-dasharray="30.5 1.3 1.3 1.3" stroke-dashoffset="26.8"/>
<path d="M259.8 190.9h-.1M261.2 189.4v-.1M261.2 192.3v.1M262.7 190.9h.1" fill="none" stroke="#000" stroke-width=".3" stroke-dasharray="30.5 1.3 1.3 1.3"/>
<path d="M410 255.7v14.9" fill="none" stroke="#000" stroke-width=".3" stroke-dasharray="30.5 1.3 1.3 1.3" stroke-dashoffset="25"/>
<path d="M403.4 263l12.6-.1" fill="none" stroke="#000" stroke-width=".3" stroke-dasharray="30.5 1.3 1.3 1.3" stroke-dashoffset="26.1"/>
<path d="M216 248v5" fill="none" stroke="#000" stroke-width=".3" stroke-dasharray="30.5 1.3 1.3 1.3" stroke-dashoffset="29.9"/>
<path d="M132.1 45.5v29.7M161.1 45.5v29.7M241.2 45.5v29.7M270.2 45.5v29.7" fill="none" stroke="#f00" stroke-width=".3" stroke-dasharray="30.5 1.3 1.3 1.3" stroke-dashoffset="17.5"/>
<g fill="#000">
<path d="M344.5 127.3l.6 .3h-.6z"/>
<path d="M135.1 34.3l.6-.2v.3zM186.5 34.1l.6 .2-.6 .1z"/>
<path d="M147.5 37.3l.6-.2v.4zM174.1 37.1l.6 .2-.6 .2z"/>
<path d="M273.8 37.1l.6 .2-.6 .2zM270.2 37.3l.6-.2v.4zM240.6 29.8l.6 .1-.6 .2zM161.1 29.9l.6-.1v.3zM361.5 132.9l.6 .1-.6 .2zM345.1 133l.6-.1v.3zM273.8 168.2l.6 .2-.6 .1zM261.2 168.4l.6-.2v.3zM353.7 191.4l.6-.1v.3zM351.9 191.3l.6 .1-.6 .2z"/>
<path d="M181.9 45.5l.1 .6h-.3zM181.7 74.6h.3l-.1 .6zM383.1 107.9l.1 .6h-.3zM382.9 129h.3l-.1 .6zM280.5 173.7l.2 .6h-.3zM280.4 207.4h.3l-.2 .6zM276.8 175.5l.2 .6h-.3zM276.7 205.7h.3l-.2 .6z"/>
<path d="M113.7 104.9l.6-.2v.3zM273.8 104.7l.6 .2-.6 .1zM152.5 40.6l.6-.2v.3zM169.1 40.4l.6 .2-.6 .1zM174.7 76.1l-.2 .6h.3zM161.1 76.1l-.2 .6h.3zM113.7 29.9l.6-.1v.3zM160.5 29.8l.6 .1-.6 .2zM113.7 34.3l.6-.2v.3zM131.5 34.1l.6 .2-.6 .1zM362.1 133l.6-.1v.3zM378.6 132.9l.6 .1-.6 .2zM138.2 168.4l.6-.2v.3zM166.2 168.2l.6 .2-.6 .1zM138.2 191.8l-.1 .6h.3zM138.2 207.3l-.1 .6h.3zM261.2 207.3l-.1 .6h.3zM113.7 168.4l.6-.2v.3zM137.6 168.2l.6 .2-.6 .1z"/>
<path d="M378.9 103.7l.6 .2-.6 .1zM344.6 103.9l.6-.2v.3z"/>
<path d="M166.8 168.4l.6-.2v.3zM246.3 168.2l.6 .2-.6 .1z"/>
<path d="M260.6 168.2l.6 .2-.6 .1zM246.9 168.4l.6-.2v.3z"/>
<path d="M348.2 193.8l.2 .6h-.3zM348.1 196.6h.3l-.2 .6z"/>
</g>
<g font-size="6.3">
<text x="282.1" y="250.3">名称</text>
<text x="347.1" y="250.3">图号</text>
<text x="282.1" y="260.3">材质</text>
<text x="347.1" y="260.3">质量</text>
<text x="383.3" y="262.1">视</text>
<text x="383.3" y="269.9">图</text>
<text x="282.1" y="270.3">版次</text>
<text x="347.1" y="270.3">比例</text>
</g>
<g font-size="4.2">
<text x="4.8" y="237.6">注意：1.行走平行度（正面+侧面），450行程内，≤±0.03mm，1000行程内，≤±0.05mm。</text>
<text x="12.2" y="243.3">2.本体形变，450行程内，≤±0.03mm，1000行程内，≤±0.05mm。</text>
<text x="18.6" y="251.3">型号/规格</text>
<text x="69.5" y="251.3">GTH12-900-BM-M40-C4</text>
<text x="300.8" y="249.5">GTH12-900-BM-M40-C4</text>
<text x="14.4" y="258.3">螺杆型号/规格</text>
<text x="19.7" y="263.9">有效行程</text>
<text x="63.7" y="258.3">1605</text>
<text x="86.5" y="263.9">900</text>
<text x="89.9" y="258.3">1610</text>
<text x="111.7" y="258.3">1620</text>
<text x="19.7" y="269.5">精度等级</text>
<text x="87.6" y="269.5">C7</text>
<text x="259" y="267">2022/9/29</text>
<text x="19.7" y="275.2">马达容量</text>
<text x="74.9" y="275.2">400W（无刹车）</text>
<text x="15.5" y="280.8">重复定位精度</text>
<text x="86.7" y="280.8">0.02</text>
<text x="9.1" y="286.4">感应开关方式及数量</text>
<text x="72.7" y="286.4">外挂型三只（C4）</text>
<text x="15.5" y="292">建议最快速度</text>
<text x="60.5" y="292">250MM/S</text>
<text x="86.7" y="292">500MM/S</text>
<text x="107.4" y="292">1000MM/S</text>
</g>
<g font-size="4.1">
<text x="265" y="192.4">I</text>
<text x="371.1" y="193.3">I</text>
<text x="365" y="198.5">2 : 3.5</text>
</g>
<g font-size="3.5">
<text x="77.7" y="35.5">64.50 滑台极限位置 1</text>
<text x="118.2" y="31.2">166 滑台原始位置</text>
<text x="163.3" y="35.5">182</text>
<text x="191.5" y="31.2">900 有效行程</text>
<text x="164.2" y="41.8">60</text>
<text x="164.2" y="38.6">95</text>
<text x="277.1" y="38.6">14.50 滑台极限位置 1</text>
<text x="183.2" y="62.7" transform="rotate(-90 183.2 62.7)">104</text>
<text x="176.3" y="83.3">8 x M6 贯穿</text>
<text x="162.7" y="89.2">2 x</text>
<text x="173.1" y="89.2">6 H7</text>
<text x="186.3" y="89.2">8</text>
<text x="180" y="106.1">1182</text>
<text x="359.5" y="105.1">122</text>
<text x="329.8" y="125.8">基准面</text>
<text x="384.4" y="120.1" transform="rotate(-90 384.4 120.1)">76</text>
<text x="334" y="134.3">59.50</text>
<text x="381.3" y="134.3">60</text>
<text x="124.5" y="169.6">86</text>
<text x="150.2" y="169.6">100</text>
<text x="204.6" y="169.6">900</text>
<text x="253.2" y="169.6">50</text>
<text x="263.7" y="169.6">46</text>
<text x="139.8" y="195.2">2 x</text>
<text x="150.3" y="195.2">6 H7</text>
<text x="163.5" y="195.2">6</text>
<text x="278.1" y="192.4" transform="rotate(-90 278.1 192.4)">108</text>
<text x="281.8" y="192.4" transform="rotate(-90 281.8 192.4)">120</text>
<text x="357.2" y="192.7">2</text>
<text x="349.5" y="208.9" transform="rotate(-90 349.5 208.9)">0</text>
<text x="353" y="206.4" transform="rotate(-90 353 206.4)">6</text>
<text x="139.8" y="212.7">20 x M8</text>
<text x="158.2" y="212.7">16</text>
<text x="262.8" y="212.7">4 x M8</text>
<text x="279.4" y="212.7">16</text>
<text x="346" y="210.6" transform="rotate(-90 346 210.6)">+0.012</text>
<text x="349.5" y="214.2" transform="rotate(-90 349.5 214.2)">6</text>
<text x="143.2" y="216.2">6.5 贯穿</text>
<text x="267.9" y="216.2">6.5 贯穿</text>
<text x="221.4" y="246.8">1</text>
<text x="221.4" y="251.8">2</text>
<text x="218.8" y="256.8">序号</text>
<text x="232.2" y="256.8">修 订 版 次</text>
<text x="257.5" y="256.8">设计变更编号</text>
<text x="228.2" y="261.8">设</text>
<text x="240.1" y="261.8">计</text>
<text x="252" y="261.8">变</text>
<text x="263.9" y="261.8">更</text>
<text x="219.1" y="266.7">设 计</text>
<text x="366.6" y="269.3">1:3.5</text>
<text x="219.1" y="271.7">校 核</text>
<text x="219.1" y="276.7">批 准</text>
<text x="222.9" y="282.7">技术要求：</text>
<text x="231.8" y="287.3">1、未标注公差全部 0.1</text>
<text x="231.7" y="291.8">2、未标注倒角全部C0.3</text>
</g>
</svg>
